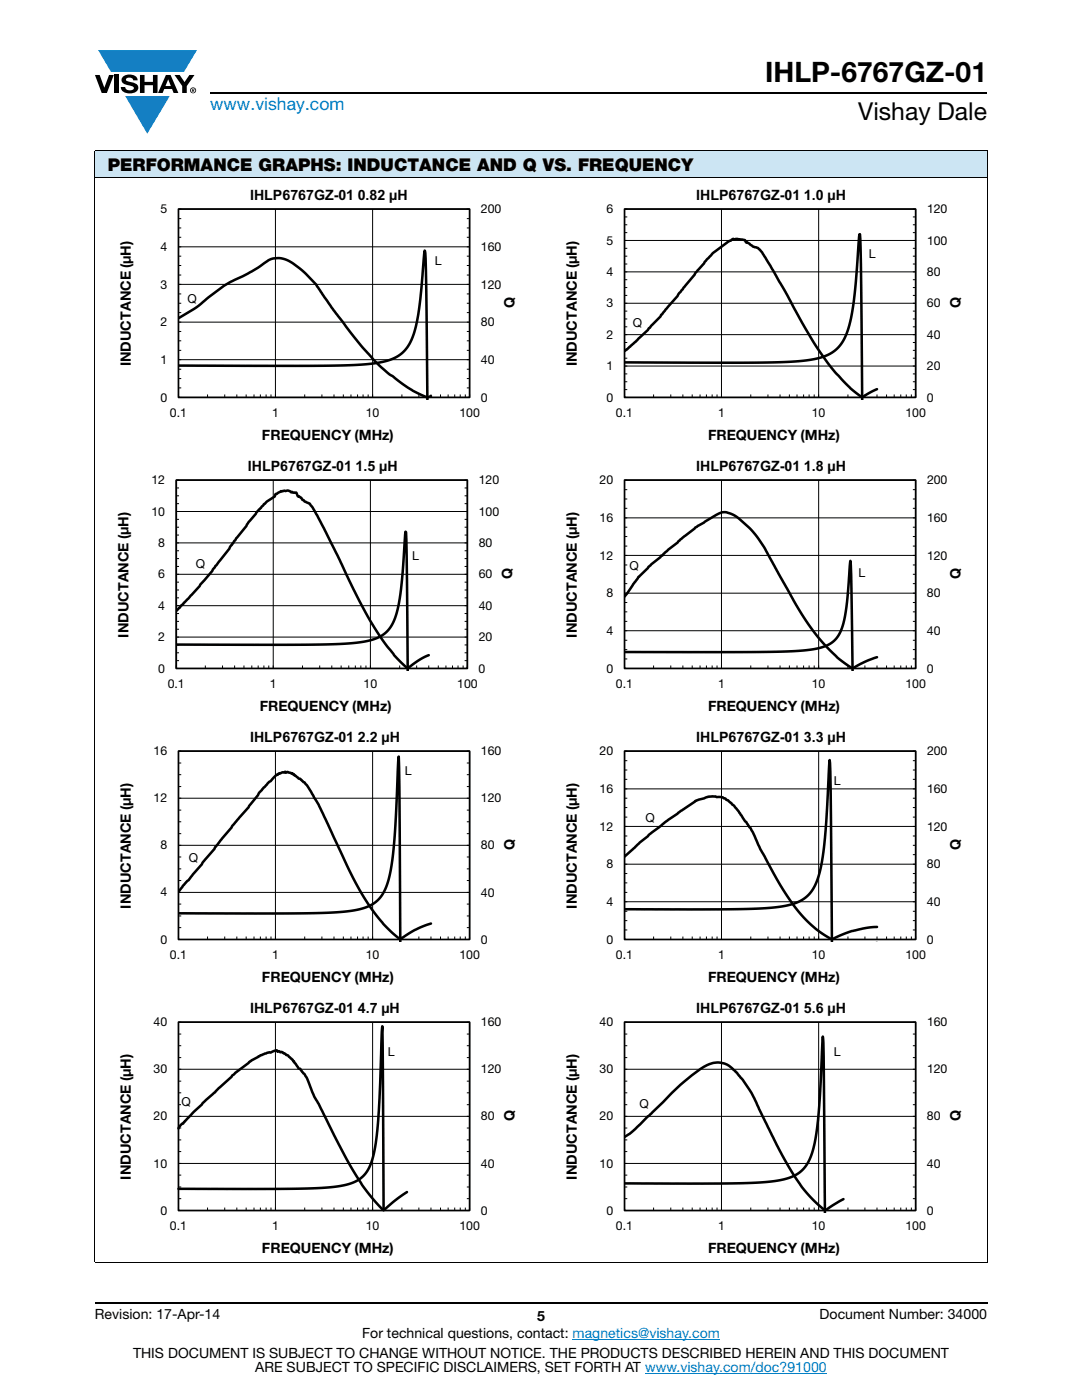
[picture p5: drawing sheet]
<svg xmlns="http://www.w3.org/2000/svg" width="216mm" height="279mm" viewBox="0 0 216 279" stroke-linecap="round" stroke-linejoin="round" font-family="sans-serif">
<g fill="#147fc3">
<path d="M19.6 10h19.7l-2.6 4.3h-1.1h-13.5z"/>
<path d="M25 19.2h8.9l-4.5 7.5z"/>
</g>
<g fill="#000">
<path d="M18.9 15h1l.9 2.5 1-2.5h.9l-1.4 3.6h-1zM22.9 15h.9v3.6h-.9zM24.6 15.3a2.1 2.1 0 0 1 2.8 .3l.1 .4h-.9a.79 .79 0 0 0-.7-.5 .79 .79 0 0 0-.8 .4l.3 .3 1 .2a1.08 1.08 0 0 1 1.2 1 1.08 1.08 0 0 1-1.1 1.2 1.73 1.73 0 0 1-2.4-1.2h.9a.96 .96 0 0 0 .8 .6 .96 .96 0 0 0 .9-.4 1.31 1.31 0 0 0-1.2-.6 1.03 1.03 0 0 1-1.1-.6 1.03 1.03 0 0 1 .2-1.1zM27.9 15h.9v1.3h1.7v-1.3h.9v3.6h-.9v-1.6h-1.7v1.6h-.9zM34.8 15h1.1l.9 1.4 1-1.4h1l-1.5 2.2v1.4h-.9v-1.4z"/>
<path d="M33.6 15.9l.5 1.3h-1.1zM33.1 15l-1.6 3.6h1l.3-.8h1.5l.3 .8h1l-1.6-3.6z"/>
<path d="M38.4 17.8h.2v.2h-.2zM38.3 17.7v.7h.1v-.3l.4 .3-.2-.3 .2-.2-.1-.2z"/>
<path d="M38.1 18a.46 .46 0 0 1 .9 0 .46 .46 0 0 1-.9 0zM37.9 18a.6 .6 0 0 0 1.2 0 .6 .6 0 0 0-1.2 0z"/>
</g>
<path d="M42 18.6h155M18.9 260h178.1" fill="none" stroke="#000" stroke-width=".36"/>
<path d="M114.3 267.3h29.3M128.7 274h36.3" fill="none" stroke="#007ec4" stroke-width=".2"/>
<path d="M18.9 30h178.1v5.5h-178.1z" fill="#cce5f3"/>
<path d="M18.9 30h178.1M18.9 35.5h178.1M18.9 30.1v221.7M197 30.1v221.7M18.9 251.9h178.1" fill="none" stroke="#000" stroke-width=".2"/>
<path d="M23.7 37.5h79.6v51h-79.6z" fill="#fff"/>
<g fill="none" stroke="#000" stroke-width=".2">
<path d="M35.6 41.7h58.1v37.6h-58.1zM35.6 58.7h.6M35.6 54.9h.6M35.6 53h.6M35.6 51.1h.6M35.6 47.4h.6M35.6 45.5h.6M35.6 43.6h.6M55 41.7v37.6M74.4 41.7v37.6M93.2 58.7h.5M93.2 54.9h.5"/>
<path d="M93.2 53h.5M93.2 51.1h.5M93.2 47.4h.5M93.2 45.5h.5M93.2 43.6h.5M93.7 56.8h-58.1M93.7 49.3h-58.1M35.6 77.4h.6M35.6 75.6h.6M35.6 73.7h.6M35.6 69.9h.6M35.6 68h.6"/>
<path d="M35.6 66.2h.6M35.6 62.4h.6M35.6 60.5h.6M41.4 78.7v.6M44.8 78.7v.6M47.3 78.7v.6M49.1 78.7v.6M50.7 78.7v.6M52 78.7v.6M53.1 78.7v.6M54.1 78.7v.6M60.8 78.7v.6"/>
<path d="M64.2 78.7v.6M66.6 78.7v.6M68.5 78.7v.6M70 78.7v.6M71.3 78.7v.6M72.4 78.7v.6M73.5 78.7v.6M80.2 78.7v.6M83.6 78.7v.6M86 78.7v.6M87.9 78.7v.6M89.4 78.7v.6"/>
<path d="M90.7 78.7v.6M91.8 78.7v.6M92.9 78.7v.6M93.2 77.4h.5M93.2 75.6h.5M93.2 73.7h.5M93.2 69.9h.5M93.2 68h.5M93.2 66.2h.5M93.2 62.4h.5M93.2 60.5h.5M93.7 71.8h-58.1"/>
<path d="M93.7 64.3h-58.1"/>
</g>
<path d="M35.6 41.7h58.1v37.6h-58.1z" fill="none" stroke="#000" stroke-width=".34"/>
<path d="M35.6 73h25.7l8.3-.1 5.6-.5 1.9-.3 1.6-.6 1.3-.9 1.2-1.2 .9-1.5 .7-1.9 .6-2.9 .4-2.7 .9-10.4 .2 .8 .1 4.6 .3 24.3M35.6 63.5l3.7-2.2 5.4-4.3 5.5-2.8 3.4-2.3 .8-.3 1.1-.1 1.4 .3 1.4 .7 1.6 1.1 3.2 3.2 3.1 4.6 3.8 5 2.3 2.9 3.2 3.5 2.1 1.8 3.5 2.6 1.3 .8 2.3 1.1a1.04 1.04 0 0 0 1.3 0" fill="none" stroke="#000" stroke-width=".51"/>
<g fill="#fff">
<path d="M86.8 50.6h1.4v2.9h-1.4z"/>
<path d="M37.4 58h1.9v2.9h-1.9z"/>
<path d="M112.7 37.5h79.6v51h-79.6z"/>
</g>
<g fill="none" stroke="#000" stroke-width=".2">
<path d="M124.6 41.7h58.1v37.6h-58.1zM124.6 54.3h58.1M124.6 48h58.1M124.6 59h.6M124.6 57.4h.6M124.6 55.8h.6M124.6 52.7h.6M124.6 51.1h.6M124.6 49.6h.6M124.6 46.4h.6M124.6 44.9h.6M124.6 43.3h.6"/>
<path d="M144 41.7v37.6M163.4 41.7v37.6M182.2 59h.5M182.2 57.4h.5M182.2 55.8h.5M182.2 52.7h.5M182.2 51.1h.5M182.2 49.6h.5M182.2 46.4h.5M182.2 44.9h.5M182.2 43.3h.5M182.7 41.7v37.6"/>
<path d="M124.6 73.1h58.1M124.6 66.8h58.1M124.6 60.5h58.1M124.6 77.8h.6M124.6 76.2h.6M124.6 74.6h.6M124.6 71.5h.6M124.6 69.9h.6M124.6 68.4h.6M124.6 65.2h.6M124.6 63.7h.6M124.6 62.1h.6"/>
<path d="M130.4 78.7v.6M133.8 78.7v.6M136.3 78.7v.6M138.1 78.7v.6M139.7 78.7v.6M141 78.7v.6M142.1 78.7v.6M143.1 78.7v.6M149.8 78.7v.6M153.2 78.7v.6M155.6 78.7v.6M157.5 78.7v.6"/>
<path d="M159 78.7v.6M160.3 78.7v.6M161.4 78.7v.6M162.5 78.7v.6M169.2 78.7v.6M172.6 78.7v.6M175 78.7v.6M176.9 78.7v.6M178.4 78.7v.6M179.7 78.7v.6M180.8 78.7v.6M181.9 78.7v.6"/>
<path d="M182.2 77.8h.5M182.2 76.2h.5M182.2 74.6h.5M182.2 71.5h.5M182.2 69.9h.5M182.2 68.4h.5M182.2 65.2h.5M182.2 63.7h.5M182.2 62.1h.5"/>
</g>
<path d="M124.6 41.7h58.1v37.6h-58.1z" fill="none" stroke="#000" stroke-width=".34"/>
<path d="M124.6 72.3l23.1 .1 8.9-.2 5.6-.5 2-.5 1.4-.6 1.3-.9 1.2-1.5 .9-1.8 .6-2.1 .9-5.5 .9-11.4 .1-.6 .1-.1 .2 8.7 .2 24.3M124.6 70.1l2.3-1.9 4.8-5 .2-.4 3.2-3.6 3.7-4.8 3.4-3.9 3.1-2.3 1-.5 1.5 .1a1.01 1.01 0 0 1 1.1 .6l.2-.1 1.2 .9 1 .3 .8 .9 4.6 7.9 3.8 6.9 2.7 4.5 3.5 4.7 3 3.1 1.6 1.3a.71 .71 0 0 0 1.2 .2l2.5-1.3" fill="none" stroke="#000" stroke-width=".51"/>
<g fill="#fff">
<path d="M173.4 49.1h1.4v2.9h-1.4z"/>
<path d="M126.3 62.9h1.9v2.9h-1.9z"/>
<path d="M23.3 91.6h79.5v50.9h-79.5z"/>
</g>
<g fill="none" stroke="#000" stroke-width=".2">
<path d="M35.2 95.8h58.1v37.6h-58.1zM35.2 99h.5M35.2 97.4h.5M54.5 95.8v37.6M73.9 95.8v37.6M92.7 99h.6M92.7 97.4h.6M93.3 95.8v37.6M35.2 119.3h.5M35.2 117.7h.5M35.2 116.2h.5M35.2 113h.5"/>
<path d="M35.2 111.5h.5M35.2 109.9h.5M35.2 106.8h.5M35.2 105.2h.5M35.2 103.6h.5M35.2 100.5h.5M92.7 119.3h.6M92.7 117.7h.6M92.7 116.2h.6M92.7 113h.6M92.7 111.5h.6M92.7 109.9h.6"/>
<path d="M92.7 106.8h.6M92.7 105.2h.6M92.7 103.6h.6M92.7 100.5h.6M93.3 114.6h-58.1M93.3 108.3h-58.1M93.3 102.1h-58.1M35.2 131.8h.5M35.2 130.3h.5M35.2 128.7h.5M35.2 125.6h.5M35.2 124h.5"/>
<path d="M35.2 122.4h.5M41 132.8v.6M44.4 132.8v.6M46.8 132.8v.6M48.7 132.8v.6M50.2 132.8v.6M51.5 132.8v.6M52.7 132.8v.6M53.6 132.8v.6M60.4 132.8v.6M63.8 132.8v.6M66.2 132.8v.6"/>
<path d="M68.1 132.8v.6M69.6 132.8v.6M70.9 132.8v.6M72 132.8v.6M73 132.8v.6M79.8 132.8v.6M83.1 132.8v.6M85.6 132.8v.6M87.5 132.8v.6M89 132.8v.6M90.3 132.8v.6M91.4 132.8v.6"/>
<path d="M92.4 132.8v.6M92.7 131.8h.6M92.7 130.3h.6M92.7 128.7h.6M92.7 125.6h.6M92.7 124h.6M92.7 122.4h.6M93.3 127.1h-58.1M93.3 120.9h-58.1"/>
</g>
<path d="M35.2 95.8h58.1v37.6h-58.1z" fill="none" stroke="#000" stroke-width=".34"/>
<path d="M35.2 128.6l22.8 .1 8.8-.1 5.5-.5 1.8-.4 1.5-.5 1.3-.9 1-1.2 .8-1.4 .6-1.9 .8-4.7 .9-11 .2 5.6 .2 22.1M35.2 121.9l2.4-2.4 4.7-5.5 .7-1 2.7-3.4 1.4-2.2 4.1-5.1 1.5-1.7 2.1-1.5a.68 .68 0 0 1 .6-.7l.7-.4h.9a1.08 1.08 0 0 1 1.2 .2l.6 .1a.44 .44 0 0 1 .5 .1 .44 .44 0 0 1 .1 .5l.1 .2 .1-.1 .5 .3 .3 .5 .4 .3 .9 .4 .7 .8 4.9 9.4 4 8.3 2.5 4.8 3.4 5.1 1.5 1.9 2.3 2.3a.63 .63 0 0 0 1-.2l1.9-1.4 1.7-.7" fill="none" stroke="#000" stroke-width=".51"/>
<g fill="#fff">
<path d="M82.2 109.4h1.4v2.9h-1.4z"/>
<path d="M39.1 111h1.9v2.9h-1.9z"/>
<path d="M112.7 91.6h79.6v50.9h-79.6z"/>
</g>
<g fill="none" stroke="#000" stroke-width=".2">
<path d="M124.6 95.8h58.1v37.6h-58.1zM124.6 99.6h.6M124.6 97.7h.6M144 95.8v37.6M163.4 95.8v37.6M182.2 99.6h.5M182.2 97.7h.5M182.7 95.8v37.6M124.6 118.4h58.1M124.6 110.8h58.1M124.6 103.4h58.1M124.6 116.5h.6"/>
<path d="M124.6 114.6h.6M124.6 112.8h.6M124.6 109h.6M124.6 107.1h.6M124.6 105.2h.6M124.6 101.4h.6M182.2 116.5h.5M182.2 114.6h.5M182.2 112.8h.5M182.2 109h.5M182.2 107.1h.5M182.2 105.2h.5"/>
<path d="M182.2 101.4h.5M124.6 125.9h58.1M124.6 131.5h.6M124.6 129.6h.6M124.6 127.8h.6M124.6 124h.6M124.6 122.1h.6M124.6 120.2h.6M130.4 132.8v.6M133.8 132.8v.6M136.3 132.8v.6M138.1 132.8v.6"/>
<path d="M139.7 132.8v.6M141 132.8v.6M142.1 132.8v.6M143.1 132.8v.6M149.8 132.8v.6M153.2 132.8v.6M155.6 132.8v.6M157.5 132.8v.6M159 132.8v.6M160.3 132.8v.6M161.4 132.8v.6M162.5 132.8v.6"/>
<path d="M169.2 132.8v.6M172.6 132.8v.6M175 132.8v.6M176.9 132.8v.6M178.4 132.8v.6M179.7 132.8v.6M180.8 132.8v.6M181.9 132.8v.6M182.2 131.5h.5M182.2 129.6h.5M182.2 127.8h.5M182.2 124h.5"/>
<path d="M182.2 122.1h.5M182.2 120.2h.5"/>
</g>
<path d="M124.6 95.8h58.1v37.6h-58.1z" fill="none" stroke="#000" stroke-width=".34"/>
<path d="M124.6 119.1l2.8-4 2.6-2.5 5.8-4.9 2.9-2.4 4.2-2.5 1.2-.6 .9 .1 1.3 .4 1 .7 2.3 2 1.1 1.3 1.8 2.6 6.4 11.5 2.7 4.2 1.7 2.3 2.1 2.3 1.9 1.8 2.2 1.6a.96 .96 0 0 0 1.5-.1l2-1 2-.7M124.6 130.1l31.6-.1 5.3-.3 1.8-.3 1.4-.5 1.2-.6 1-1 .8-1.2 .5-1.5 .8-4.5 .7-8.1 .1 3.2 .3 18.6" fill="none" stroke="#000" stroke-width=".51"/>
<g fill="#fff">
<path d="M171.3 112.7h1.4v2.9h-1.4z"/>
<path d="M125.6 111.4h1.9v2.9h-1.9z"/>
<path d="M23.7 145.7h79.6v50.9h-79.6z"/>
</g>
<g fill="none" stroke="#000" stroke-width=".2">
<path d="M35.6 149.9h58.1v37.6h-58.1zM35.6 157h.6M35.6 154.6h.6M35.6 152.3h.6M55 149.9v37.6M74.4 149.9v37.6M93.2 157h.5M93.2 154.6h.5M93.2 152.3h.5M93.7 159.3h-58.1M35.6 175.7h.6M35.6 173.4h.6"/>
<path d="M35.6 171h.6M35.6 166.4h.6M35.6 164h.6M35.6 161.7h.6M93.2 175.7h.5M93.2 173.4h.5M93.2 171h.5M93.2 166.4h.5M93.2 164h.5M93.2 161.7h.5M93.7 178.1h-58.1M93.7 168.7h-58.1"/>
<path d="M35.6 185.1h.6M35.6 182.8h.6M35.6 180.4h.6M41.4 186.9v.6M44.8 186.9v.6M47.3 186.9v.6M49.1 186.9v.6M50.7 186.9v.6M52 186.9v.6M53.1 186.9v.6M54.1 186.9v.6M60.8 186.9v.6"/>
<path d="M64.2 186.9v.6M66.6 186.9v.6M68.5 186.9v.6M70 186.9v.6M71.3 186.9v.6M72.4 186.9v.6M73.5 186.9v.6M80.2 186.9v.6M83.6 186.9v.6M86 186.9v.6M87.9 186.9v.6M89.4 186.9v.6"/>
<path d="M90.7 186.9v.6M91.8 186.9v.6M92.9 186.9v.6M93.2 185.1h.5M93.2 182.8h.5M93.2 180.4h.5"/>
</g>
<path d="M35.6 149.9h58.1v37.6h-58.1z" fill="none" stroke="#000" stroke-width=".34"/>
<path d="M35.6 178l7.1-8.5 .2-.4 3.5-4.3 3.1-3.6 3.1-4 2.6-2.6 .2 .1 .4-.4 1-.1 .1-.2a.29 .29 0 0 0 .5 .1l1.3 .4 .1 .3 .8 .6h.3l.9 .8 .5 .6 2.3 3.8 6.1 13.1 2.6 4.8 1.6 2.5 1.6 2.2 1.7 1.9 2 1.8a.67 .67 0 0 0 1.1 .3l2.4-1.6 3.3-1.3M35.6 182.3h22.1l8.6-.2 2.9-.2 2.4-.4 1.7-.5 1.4-.8 1.2-1.1 .9-1.5 .8-2.1 .5-2.6 .7-7 .8-14.9 .3 36.9" fill="none" stroke="#000" stroke-width=".51"/>
<g fill="#fff">
<path d="M80.8 152.2h1.4v2.9h-1.4z"/>
<path d="M37.7 169.7h1.9v2.9h-1.9z"/>
<path d="M112.7 145.7h79.6v50.9h-79.6z"/>
</g>
<g fill="none" stroke="#000" stroke-width=".2">
<path d="M124.6 149.9h58.1v37.6h-58.1zM124.6 159.3h.6M124.6 155.5h.6M124.6 153.7h.6M124.6 151.8h.6M144 149.9v37.6M163.4 149.9v37.6M182.2 159.3h.5M182.2 155.5h.5M182.2 153.7h.5M182.2 151.8h.5M182.7 157.4h-58.1"/>
<path d="M124.6 178.1h.6M124.6 176.2h.6M124.6 174.3h.6M124.6 170.6h.6M124.6 168.7h.6M124.6 166.8h.6M124.6 163.1h.6M124.6 161.2h.6M182.2 178.1h.5M182.2 176.2h.5M182.2 174.3h.5M182.2 170.6h.5"/>
<path d="M182.2 168.7h.5M182.2 166.8h.5M182.2 163.1h.5M182.2 161.2h.5M182.7 180h-58.1M182.7 172.5h-58.1M182.7 164.9h-58.1M124.6 185.6h.6M124.6 183.7h.6M124.6 181.9h.6M130.4 186.9v.6M133.8 186.9v.6"/>
<path d="M136.3 186.9v.6M138.1 186.9v.6M139.7 186.9v.6M141 186.9v.6M142.1 186.9v.6M143.1 186.9v.6M149.8 186.9v.6M153.2 186.9v.6M155.7 186.9v.6M157.5 186.9v.6M159 186.9v.6M160.4 186.9v.6"/>
<path d="M161.5 186.9v.6M162.5 186.9v.6M169.2 186.9v.6M172.6 186.9v.6M175 186.9v.6M176.9 186.9v.6M178.4 186.9v.6M179.7 186.9v.6M180.8 186.9v.6M181.9 186.9v.6M182.2 185.6h.5M182.2 183.7h.5"/>
<path d="M182.2 181.9h.5"/>
</g>
<path d="M124.6 149.9h58.1v37.6h-58.1z" fill="none" stroke="#000" stroke-width=".34"/>
<path d="M124.6 171l5.1-4.5 3.6-2.9 5.4-3.8 2.8-.8 2.7 .1 1.1 .6 1.2 1.2 3.3 4.5 1.9 4 3.1 5.8 1.6 2.5 2.1 3.2 1.4 1.7 1.7 1.8 1.7 1.4 2 1.3a1.14 1.14 0 0 0 1.6-.1l3.1-1.2 3-.6 2-.2M124.6 181.5h19.2l8.7-.2 2.8-.3 2.1-.4 1.8-.6 1.4-.8 1.2-1.1 .9-1.5 .7-2 .6-2.6 .8-6.6 .8-13.7 .2 6.8 .2 29.4" fill="none" stroke="#000" stroke-width=".51"/>
<g fill="#fff">
<path d="M166.4 154.2h1.3v2.9h-1.3z"/>
<path d="M128.8 161.7h1.9v2.9h-1.9z"/>
<path d="M23.7 199.8h79.6v50.9h-79.6z"/>
</g>
<g fill="none" stroke="#000" stroke-width=".2">
<path d="M35.6 204h58.1v37.6h-58.1zM35.6 218.1h.6M35.6 215.8h.6M35.6 211.1h.6M35.6 208.7h.6M35.6 206.4h.6M55 204v37.6M74.4 204v37.6M93.2 218.1h.5M93.2 215.8h.5M93.2 211.1h.5M93.2 208.7h.5"/>
<path d="M93.2 206.4h.5M93.7 213.4h-58.1M35.6 239.2h.6M35.6 236.9h.6M35.6 234.5h.6M35.6 229.8h.6M35.6 227.5h.6M35.6 225.1h.6M35.6 220.5h.6M93.2 239.2h.5M93.2 236.9h.5M93.2 234.5h.5"/>
<path d="M93.2 229.8h.5M93.2 227.5h.5M93.2 225.1h.5M93.2 220.5h.5M93.7 232.2h-58.1M93.7 222.8h-58.1M41.4 241v.6M44.8 241v.6M47.3 241v.6M49.1 241v.6M50.7 241v.6M52 241v.6"/>
<path d="M53.1 241v.6M54.1 241v.6M60.8 241v.6M64.2 241v.6M66.6 241v.6M68.5 241v.6M70 241v.6M71.3 241v.6M72.4 241v.6M73.5 241v.6M80.2 241v.6M83.6 241v.6"/>
<path d="M86 241v.6M87.9 241v.6M89.4 241v.6M90.7 241v.6M91.8 241v.6M92.9 241v.6"/>
</g>
<path d="M35.6 204h58.1v37.6h-58.1z" fill="none" stroke="#000" stroke-width=".34"/>
<path d="M35.6 237.3h19.3l9.2-.2 2.9-.3 2.1-.3 1.6-.6 1.3-.8 1.1-1.1 .7-1.4 .7-2.1 .5-2.5 .6-7.2 .7-16 .2 36.7M35.6 225.2l.5-.7 .5-.3 2-2.3 8.3-7.8 3.1-2.3 1.6-1 1.3-.5 1.1-.2 .9-.4a.32 .32 0 0 1 .5 .2l.2-.1 .4 .2 .2-.1 1.3 .8 1.2 1.1 .8 1.4 .4 .1 .9 1.1 .5 .9 1.4 3.5 .9 1.5 3.1 6.4 3.2 5.9 2.5 4.1 1.8 2.3 1.8 2.1a.51 .51 0 0 0 .5 .4 .51 .51 0 0 0 .6-.4l2.1-1.8 2-1.4" fill="none" stroke="#000" stroke-width=".51"/>
<g fill="#fff">
<path d="M77.4 208.3h1.3v2.9h-1.3z"/>
<path d="M36.2 218.4h1.9v2.9h-1.9z"/>
<path d="M112.7 199.8h79.6v50.9h-79.6z"/>
</g>
<g fill="none" stroke="#000" stroke-width=".2">
<path d="M124.6 204h58.1v37.6h-58.1zM124.6 213.4h58.1M124.6 218.1h.6M124.6 215.8h.6M124.6 211.1h.6M124.6 208.7h.6M124.6 206.4h.6M144 204v37.6M163.4 204v37.6M182.2 218.1h.5M182.2 215.8h.5M182.2 211.1h.5"/>
<path d="M182.2 208.7h.5M182.2 206.4h.5M182.7 204v37.6M124.6 232.2h58.1M124.6 222.8h58.1M124.6 239.2h.6M124.6 236.9h.6M124.6 234.5h.6M124.6 229.8h.6M124.6 227.5h.6M124.6 225.1h.6M124.6 220.5h.6"/>
<path d="M182.2 239.2h.5M182.2 236.9h.5M182.2 234.5h.5M182.2 229.8h.5M182.2 227.5h.5M182.2 225.1h.5M182.2 220.5h.5M130.4 241v.6M133.8 241v.6M136.3 241v.6M138.1 241v.6M139.7 241v.6"/>
<path d="M141 241v.6M142.1 241v.6M143.1 241v.6M149.8 241v.6M153.2 241v.6M155.6 241v.6M157.5 241v.6M159 241v.6M160.3 241v.6M161.4 241v.6M162.5 241v.6M169.2 241v.6"/>
<path d="M172.6 241v.6M175 241v.6M176.9 241v.6M178.4 241v.6M179.7 241v.6M180.8 241v.6M181.9 241v.6"/>
</g>
<path d="M124.6 204h58.1v37.6h-58.1z" fill="none" stroke="#000" stroke-width=".34"/>
<path d="M124.6 236.2h18.6l8.4-.2 2.7-.3 2.2-.4 1.7-.5 1.3-.8 1.1-1.1 .9-1.4 .7-1.8 .5-2.5 .8-6.7 .7-13.6 .2 5.6 .2 29.5M124.6 226.9l1-.6 1.1-1 9.1-8.8 4-3.2 1.3-.7 1.2-.5 1-.1 1.4 .3 .8 .4 1.1 .9 1.6 1.9 1.8 2.7 5 10.3 3 5.4 2.7 3.9 1.6 1.7 1.7 1.5a1.02 1.02 0 0 0 1.6-.1l2.7-1.6" fill="none" stroke="#000" stroke-width=".51"/>
<g fill="#fff">
<path d="M166.4 208.3h1.3v2.9h-1.3z"/>
<path d="M127.6 218.7h1.9v2.9h-1.9z"/>
</g>
<text font-size="5.6" x="152.7" y="16.4">IHLP-6767GZ-01</text>
<text font-size="4.9" x="171.3" y="24">Vishay Dale</text>
<text font-size="3.5" fill="#007ec4" x="42" y="21.9">www.vishay.com</text>
<text font-size="3.5" x="21.5" y="34.1">PERFORMANCE GRAPHS: INDUCTANCE AND Q VS. FREQUENCY</text>
<g font-size="2.8">
<text x="49.9" y="39.9">IHLP6767GZ-01 0.82 µH</text>
<text x="138.9" y="39.9">IHLP6767GZ-01 1.0 µH</text>
<text x="102.7" y="61.4" transform="rotate(-90 102.7 61.4)">Q</text>
<text x="191.7" y="61.4" transform="rotate(-90 191.7 61.4)">Q</text>
<text x="26.1" y="73.1" transform="rotate(-90 26.1 73.1)">INDUCTANCE (μH)</text>
<text x="115.1" y="73.1" transform="rotate(-90 115.1 73.1)">INDUCTANCE (μH)</text>
<text x="52.3" y="87.8">FREQUENCY (MHz)</text>
<text x="141.3" y="87.8">FREQUENCY (MHz)</text>
<text x="49.5" y="94">IHLP6767GZ-01 1.5 µH</text>
<text x="138.9" y="94">IHLP6767GZ-01 1.8 µH</text>
<text x="102.2" y="115.5" transform="rotate(-90 102.2 115.5)">Q</text>
<text x="191.7" y="115.5" transform="rotate(-90 191.7 115.5)">Q</text>
<text x="25.7" y="127.2" transform="rotate(-90 25.7 127.2)">INDUCTANCE (μH)</text>
<text x="115.1" y="127.2" transform="rotate(-90 115.1 127.2)">INDUCTANCE (μH)</text>
<text x="51.8" y="141.9">FREQUENCY (MHz)</text>
<text x="141.3" y="141.9">FREQUENCY (MHz)</text>
<text x="49.9" y="148.1">IHLP6767GZ-01 2.2 µH</text>
<text x="138.9" y="148.1">IHLP6767GZ-01 3.3 µH</text>
<text x="102.7" y="169.6" transform="rotate(-90 102.7 169.6)">Q</text>
<text x="191.7" y="169.6" transform="rotate(-90 191.7 169.6)">Q</text>
<text x="26.1" y="181.3" transform="rotate(-90 26.1 181.3)">INDUCTANCE (μH)</text>
<text x="115.1" y="181.3" transform="rotate(-90 115.1 181.3)">INDUCTANCE (μH)</text>
<text x="52.3" y="196">FREQUENCY (MHz)</text>
<text x="141.3" y="196">FREQUENCY (MHz)</text>
<text x="49.9" y="202.2">IHLP6767GZ-01 4.7 µH</text>
<text x="138.9" y="202.2">IHLP6767GZ-01 5.6 µH</text>
<text x="102.7" y="223.7" transform="rotate(-90 102.7 223.7)">Q</text>
<text x="191.7" y="223.7" transform="rotate(-90 191.7 223.7)">Q</text>
<text x="26.1" y="235.4" transform="rotate(-90 26.1 235.4)">INDUCTANCE (μH)</text>
<text x="115.1" y="235.4" transform="rotate(-90 115.1 235.4)">INDUCTANCE (μH)</text>
<text x="52.3" y="250.1">FREQUENCY (MHz)</text>
<text x="141.3" y="250.1">FREQUENCY (MHz)</text>
<text x="18.9" y="263.3">Revision: 17-Apr-14</text>
<text x="107.2" y="263.6">5</text>
<text x="163.6" y="263.3">Document Number: 34000</text>
<text x="72.3" y="267.1">For technical questions, contact: magnetics@vishay.com</text>
<text x="26.5" y="271">THIS DOCUMENT IS SUBJECT TO CHANGE WITHOUT NOTICE. THE PRODUCTS DESCRIBED HEREIN AND THIS DOCUMENT</text>
<text x="50.9" y="273.8">ARE SUBJECT TO SPECIFIC DISCLAIMERS, SET FORTH AT www.vishay.com/doc?91000</text>
</g>
<g font-size="2.5">
<text x="32" y="42.5">5</text>
<text x="96" y="42.6">200</text>
<text x="121" y="42.6">6</text>
<text x="185" y="42.6">120</text>
<text x="32" y="50.1">4</text>
<text x="86.8" y="53">L</text>
<text x="96" y="50.1">160</text>
<text x="121" y="48.8">5</text>
<text x="173.4" y="51.5">L</text>
<text x="185" y="48.8">100</text>
<text x="32" y="57.6">3</text>
<text x="96" y="57.6">120</text>
<text x="121" y="55.1">4</text>
<text x="185" y="55.1">80</text>
<text x="32" y="65.1">2</text>
<text x="37.4" y="60.4">Q</text>
<text x="96" y="65.1">80</text>
<text x="121" y="61.4">3</text>
<text x="126.3" y="65.2">Q</text>
<text x="185" y="61.3">60</text>
<text x="121" y="67.6">2</text>
<text x="185" y="67.6">40</text>
<text x="32" y="72.6">1</text>
<text x="96" y="72.6">40</text>
<text x="121" y="73.9">1</text>
<text x="185" y="73.9">20</text>
<text x="32" y="80.1">0</text>
<text x="33.9" y="83.2">0.1</text>
<text x="54.3" y="83.2">1</text>
<text x="73" y="83.2">10</text>
<text x="91.7" y="83.2">100</text>
<text x="96" y="80.1">0</text>
<text x="121" y="80.1">0</text>
<text x="122.9" y="83.3">0.1</text>
<text x="143.3" y="83.3">1</text>
<text x="162" y="83.3">10</text>
<text x="180.7" y="83.3">100</text>
<text x="185" y="80.1">0</text>
<text x="30.2" y="96.7">12</text>
<text x="95.5" y="96.7">120</text>
<text x="119.6" y="96.6">20</text>
<text x="185" y="96.6">200</text>
<text x="30.2" y="102.9">10</text>
<text x="95.5" y="102.9">100</text>
<text x="119.6" y="104.2">16</text>
<text x="185" y="104.2">160</text>
<text x="31.6" y="109.2">8</text>
<text x="39.1" y="113.4">Q</text>
<text x="82.2" y="111.8">L</text>
<text x="95.5" y="109.2">80</text>
<text x="119.6" y="111.7">12</text>
<text x="125.6" y="113.7">Q</text>
<text x="185" y="111.7">120</text>
<text x="31.6" y="115.5">6</text>
<text x="95.5" y="115.4">60</text>
<text x="121" y="119.2">8</text>
<text x="171.3" y="115.1">L</text>
<text x="185" y="119.2">80</text>
<text x="31.6" y="121.7">4</text>
<text x="95.5" y="121.7">40</text>
<text x="31.6" y="128">2</text>
<text x="95.5" y="128">20</text>
<text x="121" y="126.7">4</text>
<text x="185" y="126.7">40</text>
<text x="31.6" y="134.2">0</text>
<text x="33.5" y="137.4">0.1</text>
<text x="53.8" y="137.4">1</text>
<text x="72.5" y="137.4">10</text>
<text x="91.2" y="137.4">100</text>
<text x="95.5" y="134.2">0</text>
<text x="121" y="134.2">0</text>
<text x="122.9" y="137.3">0.1</text>
<text x="143.3" y="137.3">1</text>
<text x="162" y="137.3">10</text>
<text x="180.7" y="137.3">100</text>
<text x="185" y="134.2">0</text>
<text x="30.6" y="150.7">16</text>
<text x="80.8" y="154.6">L</text>
<text x="96" y="150.7">160</text>
<text x="119.6" y="150.7">20</text>
<text x="185" y="150.7">200</text>
<text x="30.6" y="160.1">12</text>
<text x="96" y="160.1">120</text>
<text x="119.6" y="158.2">16</text>
<text x="166.4" y="156.6">L</text>
<text x="185" y="158.2">160</text>
<text x="119.6" y="165.8">12</text>
<text x="128.8" y="164.1">Q</text>
<text x="185" y="165.8">120</text>
<text x="32" y="169.5">8</text>
<text x="37.7" y="172.1">Q</text>
<text x="96" y="169.5">80</text>
<text x="121" y="173.3">8</text>
<text x="185" y="173.3">80</text>
<text x="32" y="178.9">4</text>
<text x="96" y="178.9">40</text>
<text x="121" y="180.8">4</text>
<text x="185" y="180.8">40</text>
<text x="32" y="188.3">0</text>
<text x="33.9" y="191.4">0.1</text>
<text x="54.3" y="191.4">1</text>
<text x="73" y="191.4">10</text>
<text x="91.7" y="191.4">100</text>
<text x="96" y="188.3">0</text>
<text x="121" y="188.3">0</text>
<text x="122.9" y="191.4">0.1</text>
<text x="143.3" y="191.4">1</text>
<text x="162" y="191.4">10</text>
<text x="180.7" y="191.4">100</text>
<text x="185" y="188.3">0</text>
<text x="30.6" y="204.8">40</text>
<text x="96" y="204.8">160</text>
<text x="119.6" y="204.8">40</text>
<text x="185" y="204.8">160</text>
<text x="30.6" y="214.2">30</text>
<text x="77.4" y="210.7">L</text>
<text x="96" y="214.2">120</text>
<text x="119.6" y="214.2">30</text>
<text x="166.4" y="210.7">L</text>
<text x="185" y="214.2">120</text>
<text x="36.2" y="220.7">Q</text>
<text x="127.6" y="221.1">Q</text>
<text x="30.6" y="223.6">20</text>
<text x="96" y="223.6">80</text>
<text x="119.6" y="223.6">20</text>
<text x="185" y="223.6">80</text>
<text x="30.6" y="233">10</text>
<text x="96" y="233">40</text>
<text x="119.6" y="233">10</text>
<text x="185" y="233">40</text>
<text x="32" y="242.4">0</text>
<text x="33.9" y="245.5">0.1</text>
<text x="54.3" y="245.5">1</text>
<text x="73" y="245.5">10</text>
<text x="91.7" y="245.5">100</text>
<text x="96" y="242.4">0</text>
<text x="121" y="242.4">0</text>
<text x="122.9" y="245.5">0.1</text>
<text x="143.3" y="245.5">1</text>
<text x="162" y="245.5">10</text>
<text x="180.7" y="245.5">100</text>
<text x="185" y="242.4">0</text>
</g>
</svg>
